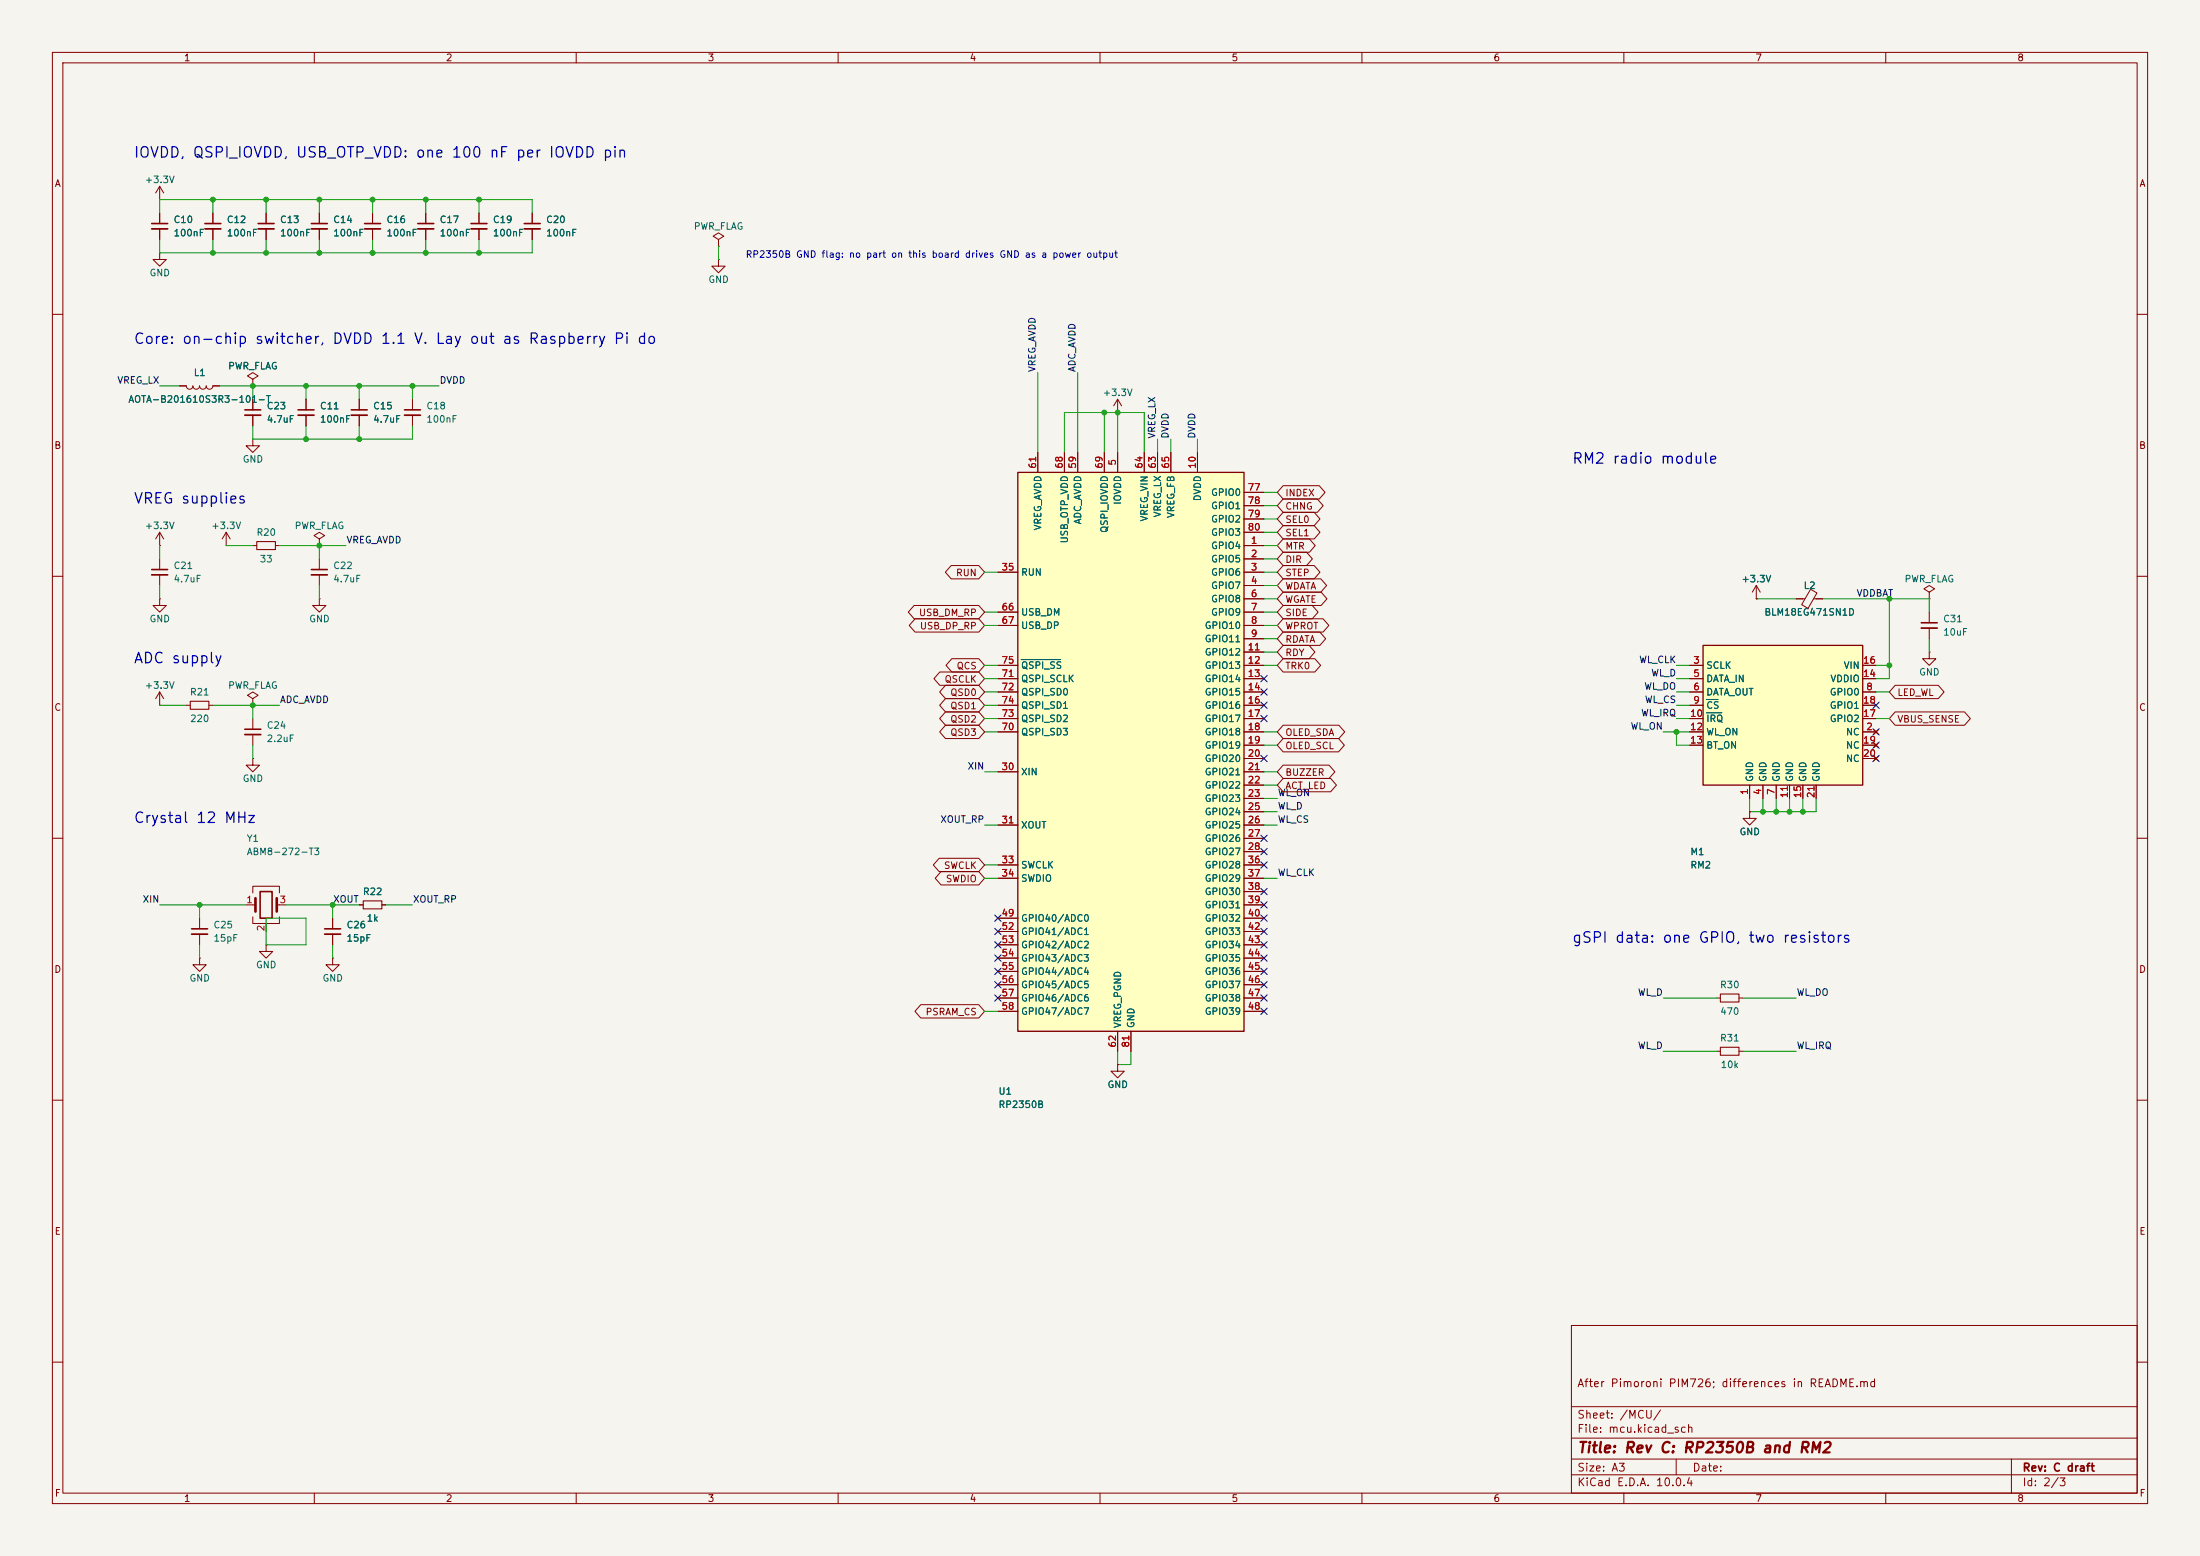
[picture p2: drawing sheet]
<svg xmlns="http://www.w3.org/2000/svg" width="420mm" height="297mm" viewBox="0 0 420 297" stroke-linecap="round" stroke-linejoin="round" font-family="sans-serif">
<path d="M0 0h420v297h-420z" fill="#f5f4ef" stroke="#f5f4ef" stroke-width=".19"/>
<g fill="none" stroke="#840000" stroke-width=".19">
<path d="M10 10h400v277h-400zM12 12h396v273h-396zM60 10v2M110 10v2M160 10v2M210 10v2M260 10v2M310 10v2M360 10v2M71.1 40.6v2.1M71.1 43.7v2M81.3 40.6v2.1"/>
<path d="M81.3 43.7v2M10 60h2M68.6 76.2v2M68.6 79.2v2.1M78.7 76.2v2M78.7 79.2v2.1M213.4 78.7h.1M213.4 76.2l-.8 1.3M213.4 76.2l.7 1.3M213.4 76.2v2.5M408 60h2M10 110h2"/>
<path d="M342.9 114.3h1.7M345.6 112.5l1.3 .7-1.7 2.9-1.3-.7zM346.2 114.3h1.8M408 110h2M48.3 137.2v2M10 160h2M48.3 144.8v1.3h1.2l-1.2 1.2-1.3-1.2h1.3M48.3 144.8h.1M48.3 140.2v2M408 160h2M68.6 172.7h.7M72.9 172.7h.8"/>
<path d="M327.7 190.5h.7M332 190.5h.7M10 210h2M327.7 200.7h.7M332 200.7h.7M408 210h2M300 253h108v32h-108zM10 260h2M300 278.5h108M300 274.5h108M300 268.5h108M320 278.5v3"/>
<path d="M384 278.5v6.5M408 260h2M60 285v2M110 285v2M160 285v2M210 285v2M260 285v2M300 281.5h108M310 285v2M360 285v2"/>
</g>
<path d="M69.6 42.7h3M79.8 42.7h3M67.1 78.2h3M77.2 78.2h3.1M46.7 139.2h3.1" fill="none" stroke="#840000" stroke-width=".3"/>
<path d="M69.6 43.7h3M79.8 43.7h3M67.1 79.2h3M77.2 79.2h3.1M46.7 140.2h3.1" fill="none" stroke="#840000" stroke-width=".33"/>
<path d="M69.3 172h3.6v1.5h-3.6zM328.4 189.7h3.6v1.6h-3.6zM328.4 199.9h3.6v1.5h-3.6z" fill="none" stroke="#840000" stroke-width=".2"/>
<path d="M194.3 90.2h43.2v106.7h-43.2z" fill="#ffffc2"/>
<path d="M194.3 90.2h43.2v106.7h-43.2z" fill="none" stroke="#840000" stroke-width=".25"/>
<g fill="none" stroke="#840000" stroke-width=".19">
<path d="M30.5 38.1h.1M30.5 35.6v2.5M30.5 35.6l-.8 1.2M30.5 35.6l.7 1.2M30.5 48.3v1.2h1.2l-1.2 1.3-1.3-1.3h1.3M30.5 48.3h.1M30.5 40.6v2.1M30.5 43.7v2M40.6 40.6v2.1M40.6 43.7v2M50.8 40.6v2.1M50.8 43.7v2"/>
<path d="M61 40.6v2.1M61 43.7v2M91.4 40.6v2.1M91.4 43.7v2M101.6 40.6v2.1M101.6 43.7v2M137.2 45.7l1-.6-1-.6-1.1 .6 1.1 .6v1.3M137.2 47h.1M137.2 49.5v1.3h1.2l-1.2 1.3-1.3-1.3h1.3M137.2 49.5h.1M34.3 73.7h1.3a.64 .64 0 0 0 .6 .6 .64 .64 0 0 0 .6-.6 .64 .64 0 0 0 .7 .6 .64 .64 0 0 0 .6-.6 .64 .64 0 0 0 .6 .6 .64 .64 0 0 0 .7-.6 .64 .64 0 0 0 .6 .6 .64 .64 0 0 0 .6-.6h1.3M48.3 72.4l1-.6-1-.7-1.1 .7 1.1 .6v1.3"/>
<path d="M48.3 73.7h.1M48.3 76.2v2M48.3 79.2v2.1M48.3 83.8v1.3h1.2l-1.2 1.3-1.3-1.3h1.3M48.3 83.8h.1M198.1 86.4v3.8M203.2 86.4v3.8M205.7 86.4v3.8M210.8 86.4v3.8M213.4 86.4v3.8M218.4 86.4v3.8M221 86.4v3.8"/>
<path d="M223.5 86.4v3.8M228.6 86.4v3.8M237.5 94h3.8M237.5 96.5h3.8M237.5 99.1h3.8M30.5 104.1h.1M30.5 114.3v1.3h1.2l-1.2 1.2-1.3-1.2h1.3M30.5 114.3h.1M30.5 101.6v2.5M30.5 106.7v2M30.5 109.7v2.1M30.5 101.6l-.8 1.3"/>
<path d="M30.5 101.6l.7 1.3M43.2 104.1h.1M43.2 101.6l-.8 1.3M43.2 101.6l.7 1.3M43.2 101.6v2.5M48.3 104.1h.7M52.6 104.1h.7M61 114.3v1.3h1.2l-1.2 1.2-1.3-1.2h1.3M61 114.3h.1M61 106.7v2M61 109.7v2.1M190.5 109.2h3.8"/>
<path d="M190.5 116.8h3.8M190.5 119.4h3.8M237.5 104.1h3.8M237.5 106.7h3.8M237.5 109.2h3.8M237.5 111.8h3.8M237.5 114.3h3.8M237.5 116.8h3.8M237.5 119.4h3.8M237.5 101.6h3.8M335.3 114.3h.1M335.3 111.8l-.8 1.2"/>
<path d="M335.3 111.8l.7 1.2M335.3 111.8v2.5M368.3 113l1-.6-1-.6-1 .6 1 .6v1.3M368.3 114.3h.1M368.3 116.8v2.1M368.3 119.9v2M30.5 134.6h.1M30.5 132.1l-.8 1.3M30.5 132.1l.7 1.3M30.5 132.1v2.5M35.6 134.6h.7M39.9 134.6h.7"/>
<path d="M48.3 133.4l1-.7-1-.6-1.1 .6 1.1 .7v1.2M48.3 134.6h.1M190.5 127h3.8M190.5 129.5h3.8M190.5 132.1h3.8M190.5 134.6h3.8M190.5 137.2h3.8M190.5 139.7h3.8M237.5 121.9h3.8M237.5 124.5h3.8M237.5 127h3.8M237.5 129.5h3.8"/>
<path d="M237.5 132.1h3.8M237.5 134.6h3.8M237.5 137.2h3.8M237.5 139.7h3.8M368.3 124.5v1.2h1.3l-1.3 1.3-1.3-1.3h1.3M368.3 124.5h.1M190.5 147.3h3.8M190.5 157.5h3.8M237.5 142.2h3.8M237.5 144.8h3.8M237.5 147.3h3.8M237.5 149.9h3.8"/>
<path d="M237.5 152.4h3.8M237.5 154.9h3.8M237.5 157.5h3.8M38.1 175.3v2M38.1 178.3v2M47 172.7h1.8M48.3 170.4v-1.2h5v1.2M48.3 175v1.3h5v-1.3M50.8 176.3v1.5M52.8 172.7h1.8M63.5 175.3v2M63.5 178.3v2"/>
<path d="M190.5 175.3h3.8M190.5 177.8h3.8M190.5 165.1h3.8M190.5 167.6h3.8M237.5 170.2h3.8M237.5 172.7h3.8M237.5 175.3h3.8M237.5 177.8h3.8M237.5 160h3.8M237.5 162.6h3.8M237.5 165.1h3.8M237.5 167.6h3.8"/>
<path d="M38.1 182.9v1.3h1.3l-1.3 1.2-1.3-1.2h1.3M38.1 182.9h.1M50.8 180.3v1.3h1.3l-1.3 1.3-1.3-1.3h1.3M50.8 180.3h.1M63.5 182.9v1.3h1.3l-1.3 1.2-1.3-1.2h1.3M63.5 182.9h.1M190.5 180.3h3.8M190.5 182.9h3.8M190.5 185.4h3.8M190.5 188h3.8M190.5 190.5h3.8M190.5 193h3.8"/>
<path d="M213.4 196.9v3.8M215.9 196.9v3.8M237.5 180.3h3.8M237.5 182.9h3.8M237.5 185.4h3.8M237.5 188h3.8M237.5 190.5h3.8M237.5 193h3.8M213.4 203.2v1.3h1.2l-1.2 1.2-1.3-1.2h1.3M213.4 203.2h.1"/>
</g>
<path d="M194.9 125.9h7.6" fill="none" stroke="#006464" stroke-width=".19"/>
<path d="M49 103.4h3.6v1.5h-3.6zM36.3 133.9h3.6v1.5h-3.6z" fill="none" stroke="#840000" stroke-width=".2"/>
<path d="M48.8 171.5v2.5M52.8 171.5v2.5" fill="none" stroke="#840000" stroke-width=".51"/>
<g fill="none" stroke="#840000" stroke-width=".3">
<path d="M29 42.7h3M39.1 42.7h3.1M49.3 42.7h3M59.4 42.7h3.1M89.9 42.7h3.1M100.1 42.7h3M46.7 78.2h3.1M29 108.7h3M59.4 108.7h3.1M366.8 118.9h3M36.6 177.3h3M49.7 170.2h2.2v5.1h-2.2z"/>
<path d="M62 177.3h3"/>
</g>
<path d="M29 43.7h3M39.1 43.7h3.1M49.3 43.7h3M59.4 43.7h3.1M89.9 43.7h3.1M100.1 43.7h3M46.7 79.2h3.1M29 109.7h3M59.4 109.7h3.1M366.8 119.9h3M36.6 178.3h3M62 178.3h3" fill="none" stroke="#840000" stroke-width=".33"/>
<path d="M325.1 123.2h30.5v26.7h-30.5z" fill="#ffffc2"/>
<path d="M325.1 123.2h30.5v26.7h-30.5z" fill="none" stroke="#840000" stroke-width=".25"/>
<g fill="none" stroke="#840000" stroke-width=".19">
<path d="M30.5 40.6v2.1M30.5 43.7v2M40.6 40.6v2.1M40.6 43.7v2M50.8 40.6v2.1M50.8 43.7v2M61 40.6v2.1M61 43.7v2M71.1 40.6v2.1M71.1 43.7v2M81.3 40.6v2.1M81.3 43.7v2"/>
<path d="M91.4 40.6v2.1M91.4 43.7v2M101.6 40.6v2.1M101.6 43.7v2M34.3 73.7h1.3M40.6 73.7h1.3M48.3 73.7h.1M48.3 76.2v2M48.3 79.2v2.1M58.4 76.2v2M58.4 79.2v2.1M68.6 76.2v2"/>
<path d="M68.6 79.2v2.1M198.1 86.4v3.8M203.2 86.4v3.8M205.7 86.4v3.8M210.8 86.4v3.8M213.4 86.4v3.8M218.4 86.4v3.8M221 86.4v3.8M223.5 86.4v3.8M228.6 86.4v3.8M237.5 94h3.8M237.5 96.5h3.8"/>
<path d="M237.5 99.1h3.8M245 97.8h5.9l1.1 1.3-1.1 1.2h-5.9l-1.2-1.2zM245 95.2h6.5l1.1 1.3-1.1 1.3h-6.5l-1.2-1.3zM245 92.7h6.8l1.2 1.3-1.2 1.3h-6.8l-1.2-1.3zM61 102.9l1-.7-1-.6-1.1 .6 1.1 .7v1.2M61 104.1h.1M174.5 115.6h12.3l1.2 1.2-1.2 1.3h-12.3l-1.1-1.3zM174.7 118.1h12.1l1.2 1.3-1.2 1.3h-12.1l-1.1-1.3zM181.6 107.9h5.2l1.2 1.3-1.2 1.3h-5.2l-1.1-1.3zM190.5 109.2h3.8M190.5 116.8h3.8M190.5 119.4h3.8"/>
<path d="M237.5 104.1h3.8M237.5 106.7h3.8M237.5 109.2h3.8M237.5 111.8h3.8M237.5 114.3h3.8M237.5 116.8h3.8M237.5 119.4h3.8M237.5 101.6h3.8M245 107.9h5.9l1.1 1.3-1.1 1.3h-5.9l-1.2-1.3zM245 105.4h4.4l1.1 1.3-1.1 1.3h-4.4l-1.2-1.3zM245 100.3h5.9l1.1 1.3-1.1 1.3h-5.9l-1.2-1.3zM245 102.9h5l1.1 1.2-1.1 1.3h-5l-1.2-1.3z"/>
<path d="M245 110.5h7.2l1.1 1.3-1.1 1.2h-7.2l-1.2-1.2zM245 113h7.2l1.1 1.3-1.1 1.3h-7.2l-1.2-1.3zM245 115.6h5.5l1.1 1.2-1.1 1.3h-5.5l-1.2-1.3zM245 118.1h7.6l1.1 1.3-1.1 1.3h-7.6l-1.2-1.3zM335.3 114.3h.1M342.9 114.3h1.3M346.7 114.3h1.3M179.4 128.3h7.4l1.2 1.2-1.2 1.3h-7.4l-1.1-1.3zM180.5 130.8h6.3l1.2 1.3-1.2 1.3h-6.3l-1.1-1.3zM180.5 133.3h6.3l1.2 1.3-1.2 1.3h-6.3l-1.1-1.3zM180.5 135.9h6.3l1.2 1.3-1.2 1.2h-6.3l-1.1-1.2zM180.5 138.4h6.3l1.2 1.3-1.2 1.3h-6.3l-1.1-1.3z"/>
<path d="M181.7 125.7h5.1l1.2 1.3-1.2 1.3h-5.1l-1.1-1.3zM190.5 139.7h3.8M190.5 127h3.8M190.5 129.5h3.8M190.5 132.1h3.8M190.5 134.6h3.8M190.5 137.2h3.8M237.5 139.7h3.8M237.5 127h3.8M237.5 129.5h3.8M237.5 132.1h3.8M237.5 134.6h3.8"/>
<path d="M237.5 137.2h3.8M237.5 121.9h3.8M237.5 124.5h3.8M245 123.2h4.9l1.1 1.3-1.1 1.2h-4.9l-1.2-1.2zM245 125.7h6l1.1 1.3-1.1 1.3h-6l-1.2-1.3zM245 138.4h10.6l1.1 1.3-1.1 1.3h-10.6l-1.2-1.3zM245 120.6h7l1.1 1.3-1.1 1.3h-7l-1.2-1.3zM322.6 139.7h2.5M322.6 127h2.5M322.6 129.5h2.5M322.6 132.1h2.5M322.6 134.6h2.5"/>
<path d="M322.6 137.2h2.5M355.6 139.7h2.5M355.6 127h2.5M355.6 129.5h2.5M355.6 132.1h2.5M355.6 134.6h2.5M355.6 137.2h2.5M357.8 139.3l.7 .8M358.5 139.3l-.7 .8M361.8 135.9h13.2l1.2 1.3-1.2 1.2h-13.2l-1.1-1.2zM361.8 130.8h8.2l1.1 1.3-1.1 1.3h-8.2l-1.1-1.3zM190.5 147.3h3.8"/>
<path d="M190.5 157.5h3.8M237.5 142.2h3.8M237.5 144.8h3.8M237.5 147.3h3.8M237.5 149.9h3.8M237.5 152.4h3.8M237.5 154.9h3.8M237.5 157.5h3.8M245 141h10.5l1.1 1.2-1.1 1.3h-10.5l-1.2-1.3zM245 148.6h9l1.1 1.3-1.1 1.2h-9l-1.2-1.2zM245 146h8.7l1.1 1.3-1.1 1.3h-8.7l-1.2-1.3zM322.6 142.2h2.5"/>
<path d="M334 154.9v1.3h1.3l-1.3 1.3-1.3-1.3h1.3M334 154.9h.1M334 149.9v2.5M336.5 149.9v2.5M339.1 149.9v2.5M341.6 149.9v2.5M344.2 149.9v2.5M346.7 149.9v2.5M355.6 142.2h2.5M355.6 144.8h2.5M357.8 141.9l.7 .7M357.8 144.4l.7 .8"/>
<path d="M358.5 141.9l-.7 .7M358.5 144.4l-.7 .8M63.5 175.3v2M63.5 178.3v2M68.6 172.7h.7M72.9 172.7h.8M179.3 163.8h7.5l1.2 1.3-1.2 1.3h-7.5l-1.1-1.3zM179.6 166.4h7.2l1.2 1.2-1.2 1.3h-7.2l-1.1-1.3zM190.5 175.3h3.8M190.5 177.8h3.8M190.5 165.1h3.8M190.5 167.6h3.8"/>
<path d="M237.5 170.2h3.8M237.5 172.7h3.8M237.5 175.3h3.8M237.5 177.8h3.8M237.5 160h3.8M237.5 162.6h3.8M237.5 165.1h3.8M237.5 167.6h3.8M175.8 191.8h11l1.2 1.2-1.2 1.3h-11l-1.1-1.3zM190.5 180.3h3.8M190.5 182.9h3.8M190.5 185.4h3.8"/>
<path d="M190.5 188h3.8M190.5 190.5h3.8M190.5 193h3.8M213.4 196.9v3.8M215.9 196.9v3.8M237.5 180.3h3.8M237.5 182.9h3.8M237.5 185.4h3.8M237.5 188h3.8M237.5 190.5h3.8M237.5 193h3.8M213.4 203.2h.1"/>
</g>
<path d="M194.9 125.9h7.6M325.8 133.5h2.2M325.8 136.1h2.9" fill="none" stroke="#006464" stroke-width=".19"/>
<path d="M56.9 78.2h3" fill="none" stroke="#840000" stroke-width=".3"/>
<path d="M56.9 79.2h3" fill="none" stroke="#840000" stroke-width=".33"/>
<g fill="none" stroke="#009600" stroke-width=".19">
<path d="M40.6 38.1v2.5M50.8 38.1v2.5M61 38.1v2.5M71.1 38.1v2.5M81.3 38.1v2.5M91.4 38.1v2.5M30.5 45.7v2.6h71.1v-2.6M30.5 40.6v-2.5h71.1v2.5M40.6 45.7v2.6M50.8 45.7v2.6M61 45.7v2.6M71.1 45.7v2.6"/>
<path d="M81.3 45.7v2.6M91.4 45.7v2.6M137.2 47v2.5M30.5 73.7h3.8M41.9 73.7h41.9M48.3 73.7v2.5M58.4 73.7v2.5M68.6 73.7v2.5M78.7 73.7v2.5M198.1 71.1v15.3M205.7 71.1v15.3M210.8 78.7v7.7"/>
<path d="M213.4 78.7v7.7M48.3 81.3v2.5h30.4v-2.5M58.4 81.3v2.5M68.6 81.3v2.5M203.2 86.4v-7.7h15.2v7.7M221 83.8v2.6M223.5 83.8v2.6M228.6 83.8v2.6M241.3 99.1h2.5M241.3 96.5h2.5M241.3 94h2.5M30.5 104.1v2.6"/>
<path d="M30.5 111.8v2.5M43.2 104.1h5.1M53.3 104.1h12.7M61 104.1v2.6M61 111.8v2.5M188 109.2h2.5M188 119.4h2.5M188 116.8h2.5M241.3 106.7h2.5M241.3 104.1h2.5M241.3 109.2h2.5M241.3 119.4h2.5"/>
<path d="M241.3 116.8h2.5M241.3 101.6h2.5M241.3 111.8h2.5M241.3 114.3h2.5M335.3 114.3h7.6M348 114.3h20.3v2.5M360.7 114.3v15.2h-2.6M30.5 134.6h5.1M40.6 134.6h12.7M48.3 134.6v2.6M188 139.7h2.5M188 127h2.5"/>
<path d="M188 132.1h2.5M188 129.5h2.5M188 134.6h2.5M188 137.2h2.5M241.3 139.7h2.5M241.3 127h2.5M241.3 121.9h2.5M241.3 124.5h2.5M317.5 139.7h5.1M320 127h2.6M320 132.1h2.6M320 129.5h2.6"/>
<path d="M320 134.6h2.6M320 139.7v2.5h2.6M320 137.2h2.6M358.1 127h2.6M358.1 132.1h2.6M358.1 137.2h2.6M368.3 121.9v2.6M48.3 142.2v2.6M188 157.5h2.5M188 147.3h2.5M241.3 157.5h2.5M241.3 142.2h2.5"/>
<path d="M241.3 149.9h2.5M241.3 147.3h2.5M241.3 152.4h2.5M241.3 154.9h2.5M334 152.4v2.5h12.7v-2.5M336.5 152.4v2.5M339.1 152.4v2.5M341.6 152.4v2.5M344.2 152.4v2.5M30.5 172.7h16.5M38.1 172.7v2.6M50.8 175.3h7.6v5h-7.6z"/>
<path d="M54.6 172.7h14M63.5 172.7v2.6M73.7 172.7h5M188 167.6h2.5M188 165.1h2.5M241.3 167.6h2.5M38.1 180.3v2.6M63.5 180.3v2.6M188 193h2.5M317.5 190.5h10.2M332.7 190.5h10.2M213.4 200.7v2.5h2.5v-2.5"/>
<path d="M317.5 200.7h10.2M332.7 200.7h10.2"/>
</g>
<g fill="none" stroke="#000084" stroke-width=".19">
<path d="M240.7 136.6l1.2 1.2M240.7 128.9l1.2 1.2M240.7 134l1.2 1.2M240.7 131.5l1.2 1.2M241.9 131.5l-1.2 1.2M241.9 136.6l-1.2 1.2M241.9 134l-1.2 1.2M241.9 128.9l-1.2 1.2M357.5 134l1.2 1.2M357.5 139.1l1.2 1.2M358.7 134l-1.2 1.2M358.7 139.1l-1.2 1.2"/>
<path d="M240.7 144.2l1.2 1.2M240.7 159.4l1.2 1.2M241.9 144.2l-1.2 1.2M241.9 159.4l-1.2 1.2M357.5 141.6l1.2 1.2M357.5 144.2l1.2 1.2M358.7 141.6l-1.2 1.2M358.7 144.2l-1.2 1.2M189.9 177.2l1.2 1.2M189.9 174.7l1.2 1.2M189.9 179.7l1.2 1.2M191.1 177.2l-1.2 1.2"/>
<path d="M191.1 174.7l-1.2 1.2M191.1 179.7l-1.2 1.2M240.7 179.7l1.2 1.2M240.7 172.1l1.2 1.2M240.7 164.5l1.2 1.2M240.7 174.7l1.2 1.2M240.7 177.2l1.2 1.2M240.7 169.6l1.2 1.2M240.7 162l1.2 1.2M241.9 179.7l-1.2 1.2M241.9 172.1l-1.2 1.2M241.9 164.5l-1.2 1.2"/>
<path d="M241.9 174.7l-1.2 1.2M241.9 177.2l-1.2 1.2M241.9 169.6l-1.2 1.2M241.9 162l-1.2 1.2M189.9 182.3l1.2 1.2M189.9 189.9l1.2 1.2M189.9 187.4l1.2 1.2M189.9 184.8l1.2 1.2M191.1 182.3l-1.2 1.2M191.1 189.9l-1.2 1.2M191.1 187.4l-1.2 1.2M191.1 184.8l-1.2 1.2"/>
<path d="M240.7 192.4l1.2 1.2M240.7 184.8l1.2 1.2M240.7 189.9l1.2 1.2M240.7 187.4l1.2 1.2M240.7 182.3l1.2 1.2M241.9 192.4l-1.2 1.2M241.9 184.8l-1.2 1.2M241.9 189.9l-1.2 1.2M241.9 187.4l-1.2 1.2M241.9 182.3l-1.2 1.2"/>
</g>
<g fill="#009600" stroke="#009600" stroke-width=".19">
<circle cx="360.7" cy="127" r=".46"/>
<circle cx="360.7" cy="114.3" r=".46"/>
<circle cx="344.2" cy="154.9" r=".46"/>
<circle cx="320" cy="139.7" r=".46"/>
<circle cx="213.4" cy="78.7" r=".46"/>
<circle cx="210.8" cy="78.7" r=".46"/>
<circle cx="336.5" cy="154.9" r=".46"/>
<circle cx="339.1" cy="154.9" r=".46"/>
<circle cx="341.6" cy="154.9" r=".46"/>
<circle cx="58.4" cy="83.8" r=".46"/>
<circle cx="68.6" cy="73.7" r=".46"/>
<circle cx="68.6" cy="83.8" r=".46"/>
<circle cx="78.7" cy="73.7" r=".46"/>
<circle cx="58.4" cy="73.7" r=".46"/>
<circle cx="61" cy="104.1" r=".46"/>
<circle cx="50.8" cy="38.1" r=".46"/>
<circle cx="40.6" cy="48.3" r=".46"/>
<circle cx="50.8" cy="48.3" r=".46"/>
<circle cx="61" cy="48.3" r=".46"/>
<circle cx="40.6" cy="38.1" r=".46"/>
<circle cx="48.3" cy="73.7" r=".46"/>
<circle cx="38.1" cy="172.7" r=".46"/>
<circle cx="63.5" cy="172.7" r=".46"/>
<circle cx="48.3" cy="134.6" r=".46"/>
<circle cx="81.3" cy="38.1" r=".46"/>
<circle cx="91.4" cy="38.1" r=".46"/>
<circle cx="71.1" cy="38.1" r=".46"/>
<circle cx="71.1" cy="48.3" r=".46"/>
<circle cx="61" cy="38.1" r=".46"/>
<circle cx="81.3" cy="48.3" r=".46"/>
<circle cx="91.4" cy="48.3" r=".46"/>
</g>
<g font-size="2" fill="#0000c2">
<text x="25.4" y="30.6">IOVDD, QSPI_IOVDD, USB_OTP_VDD: one 100 nF per IOVDD pin</text>
<text x="25.4" y="66.1">Core: on-chip switcher, DVDD 1.1 V. Lay out as Raspberry Pi do</text>
<text x="300" y="89">RM2 radio module</text>
<text x="25.4" y="96.6">VREG supplies</text>
<text x="25.4" y="127.1">ADC supply</text>
<text x="25.4" y="157.6">Crystal 12 MHz</text>
<text x="300" y="180.4">gSPI data: one GPIO, two resistors</text>
</g>
<text font-size="2" fill="#840000" x="301" y="277.8">Title: Rev C: RP2350B and RM2</text>
<g font-size="1.5" fill="#840000">
<text x="301" y="265.1">After Pimoroni PIM726; differences in README.md</text>
<text x="301" y="273.8">File: mcu.kicad_sch</text>
<text x="301" y="271.1">Sheet: /MCU/</text>
<text x="301" y="281.2">Size: A3</text>
<text x="323" y="281.2">Date:</text>
<text x="386" y="281.2">Rev: C draft</text>
<text x="301" y="284">KiCad E.D.A. 10.0.4</text>
<text x="386" y="284">Id: 2/3</text>
</g>
<g font-size="1.3" fill="#840000">
<text x="35" y="12">1</text>
<text x="85" y="12">2</text>
<text x="135" y="12">3</text>
<text x="185" y="12">4</text>
<text x="235" y="12">5</text>
<text x="285" y="12">6</text>
<text x="335" y="12">7</text>
<text x="385" y="12">8</text>
<text x="10.3" y="36">A</text>
<text x="408.3" y="36">A</text>
<text x="10.3" y="86">B</text>
<text x="408.2" y="86">B</text>
<text x="245.3" y="95">INDEX</text>
<text x="245.3" y="100.1">SEL0</text>
<text x="245.3" y="97.6">CHNG</text>
<text x="245.3" y="107.7">DIR</text>
<text x="245.3" y="102.7">SEL1</text>
<text x="245.3" y="105.2">MTR</text>
<text x="182.4" y="110.3">RUN</text>
<text x="245.3" y="110.3">STEP</text>
<text x="245.3" y="112.8">WDATA</text>
<text x="175.3" y="117.9">USB_DM_RP</text>
<text x="245.3" y="115.4">WGATE</text>
<text x="245.3" y="117.9">SIDE</text>
<text x="175.5" y="120.4">USB_DP_RP</text>
<text x="245.3" y="125.5">RDY</text>
<text x="245.3" y="123">RDATA</text>
<text x="245.3" y="120.4">WPROT</text>
<text x="180.2" y="130.6">QSCLK</text>
<text x="182.5" y="128.1">QCS</text>
<text x="245.3" y="128.1">TRK0</text>
<text x="10.3" y="136">C</text>
<text x="181.3" y="133.1">QSD0</text>
<text x="181.3" y="135.7">QSD1</text>
<text x="362.1" y="133.1">LED_WL</text>
<text x="408.2" y="136">C</text>
<text x="181.3" y="138.2">QSD2</text>
<text x="181.3" y="140.8">QSD3</text>
<text x="245.3" y="140.8">OLED_SDA</text>
<text x="245.3" y="143.3">OLED_SCL</text>
<text x="362.1" y="138.2">VBUS_SENSE</text>
<text x="245.3" y="148.4">BUZZER</text>
<text x="245.3" y="150.9">ACT_LED</text>
<text x="180.1" y="166.2">SWCLK</text>
<text x="180.5" y="168.7">SWDIO</text>
<text x="10.3" y="186">D</text>
<text x="408.2" y="186">D</text>
<text x="176.6" y="194.1">PSRAM_CS</text>
<text x="10.3" y="236">E</text>
<text x="408.3" y="236">E</text>
<text x="10.3" y="286">F</text>
<text x="35" y="287">1</text>
<text x="85" y="287">2</text>
<text x="135" y="287">3</text>
<text x="185" y="287">4</text>
<text x="235" y="287">5</text>
<text x="285" y="287">6</text>
<text x="335" y="287">7</text>
<text x="385" y="287">8</text>
<text x="408.3" y="286">F</text>
</g>
<g font-size="1.3" fill="#006464">
<text x="27.5" y="35.3">+3.3V</text>
<text x="33" y="45.4">100nF</text>
<text x="33" y="42.9">C10</text>
<text x="43.2" y="45.4">100nF</text>
<text x="43.2" y="42.9">C12</text>
<text x="53.3" y="45.4">100nF</text>
<text x="53.3" y="42.9">C13</text>
<text x="63.5" y="45.4">100nF</text>
<text x="63.5" y="42.9">C14</text>
<text x="73.7" y="45.4">100nF</text>
<text x="73.7" y="42.9">C16</text>
<text x="83.8" y="45.4">100nF</text>
<text x="83.8" y="42.9">C17</text>
<text x="94" y="45.4">100nF</text>
<text x="94" y="42.9">C19</text>
<text x="104.1" y="45.4">100nF</text>
<text x="104.1" y="42.9">C20</text>
<text x="132.3" y="44.2">PWR_FLAG</text>
<text x="28.4" y="53">GND</text>
<text x="135.1" y="54.3">GND</text>
<text x="43.4" y="70.8">PWR_FLAG</text>
<text x="24.4" y="77.2">AOTA-B201610S3R3-101-T</text>
<text x="36.9" y="72.1">L1</text>
<text x="210.4" y="75.9">+3.3V</text>
<text x="50.8" y="78.4">C23</text>
<text x="50.8" y="81">4.7uF</text>
<text x="61" y="81">100nF</text>
<text x="61" y="78.4">C11</text>
<text x="71.1" y="78.4">C15</text>
<text x="71.1" y="81">4.7uF</text>
<text x="81.3" y="81">100nF</text>
<text x="81.3" y="78.4">C18</text>
<text x="46.2" y="88.6">GND</text>
<text x="229.6" y="95.8" transform="rotate(-90 229.6 95.8)">DVDD</text>
<text x="231.1" y="95">GPIO0</text>
<text x="27.5" y="101.3">+3.3V</text>
<text x="40.2" y="101.3">+3.3V</text>
<text x="56.1" y="101.3">PWR_FLAG</text>
<text x="199.1" y="101.3" transform="rotate(-90 199.1 101.3)">VREG_AVDD</text>
<text x="206.7" y="100.2" transform="rotate(-90 206.7 100.2)">ADC_AVDD</text>
<text x="211.8" y="101.8" transform="rotate(-90 211.8 101.8)">QSPI_IOVDD</text>
<text x="214.3" y="96.4" transform="rotate(-90 214.3 96.4)">IOVDD</text>
<text x="219.4" y="99.7" transform="rotate(-90 219.4 99.7)">VREG_VIN</text>
<text x="222" y="98.9" transform="rotate(-90 222 98.9)">VREG_LX</text>
<text x="224.5" y="99" transform="rotate(-90 224.5 99)">VREG_FB</text>
<text x="231.1" y="97.5">GPIO1</text>
<text x="231.1" y="100">GPIO2</text>
<text x="48.9" y="102.6">R20</text>
<text x="49.5" y="107.7">33</text>
<text x="204.2" y="103.8" transform="rotate(-90 204.2 103.8)">USB_OTP_VDD</text>
<text x="231.1" y="105.1">GPIO4</text>
<text x="231.1" y="107.7">GPIO5</text>
<text x="231.1" y="102.6">GPIO3</text>
<text x="33" y="108.9">C21</text>
<text x="33" y="111.5">4.7uF</text>
<text x="63.5" y="108.9">C22</text>
<text x="63.5" y="111.5">4.7uF</text>
<text x="194.8" y="110.2">RUN</text>
<text x="231.1" y="110.2">GPIO6</text>
<text x="231.1" y="112.7">GPIO7</text>
<text x="332.3" y="111.5">+3.3V</text>
<text x="344.2" y="112.7">L2</text>
<text x="363.5" y="111.5">PWR_FLAG</text>
<text x="28.4" y="119.1">GND</text>
<text x="58.9" y="119.1">GND</text>
<text x="194.8" y="117.8">USB_DM</text>
<text x="231.1" y="115.3">GPIO8</text>
<text x="231.1" y="117.8">GPIO9</text>
<text x="336.7" y="117.8">BLM18EG471SN1D</text>
<text x="370.8" y="119.1">C31</text>
<text x="194.8" y="120.4">USB_DP</text>
<text x="229.9" y="120.4">GPIO10</text>
<text x="229.9" y="122.9">GPIO11</text>
<text x="229.9" y="125.4">GPIO12</text>
<text x="370.8" y="121.6">10uF</text>
<text x="27.5" y="131.8">+3.3V</text>
<text x="43.4" y="131.8">PWR_FLAG</text>
<text x="194.8" y="130.5">QSPI_SCLK</text>
<text x="194.8" y="128">QSPI_SS</text>
<text x="229.9" y="128">GPIO13</text>
<text x="229.9" y="130.5">GPIO14</text>
<text x="325.6" y="128">SCLK</text>
<text x="325.6" y="130.5">DATA_IN</text>
<text x="349.3" y="130.5">VDDIO</text>
<text x="351.9" y="128">VIN</text>
<text x="366.3" y="129.2">GND</text>
<text x="36.2" y="133.1">R21</text>
<text x="194.8" y="133.1">QSPI_SD0</text>
<text x="194.8" y="135.6">QSPI_SD1</text>
<text x="229.9" y="133.1">GPIO15</text>
<text x="229.9" y="135.6">GPIO16</text>
<text x="325.6" y="133.1">DATA_OUT</text>
<text x="325.6" y="135.6">CS</text>
<text x="349.2" y="133.1">GPIO0</text>
<text x="349.2" y="135.6">GPIO1</text>
<text x="36.2" y="138.1">220</text>
<text x="50.8" y="139.4">C24</text>
<text x="50.8" y="141.9">2.2uF</text>
<text x="194.8" y="140.7">QSPI_SD3</text>
<text x="194.8" y="138.1">QSPI_SD2</text>
<text x="229.9" y="138.1">GPIO17</text>
<text x="229.9" y="140.7">GPIO18</text>
<text x="229.9" y="143.2">GPIO19</text>
<text x="325.6" y="138.1">IRQ</text>
<text x="325.6" y="140.7">WL_ON</text>
<text x="325.6" y="143.2">BT_ON</text>
<text x="349.2" y="138.1">GPIO2</text>
<text x="352.3" y="140.7">NC</text>
<text x="352.3" y="143.2">NC</text>
<text x="46.2" y="149.6">GND</text>
<text x="194.8" y="148.3">XIN</text>
<text x="229.9" y="145.8">GPIO20</text>
<text x="229.9" y="148.3">GPIO21</text>
<text x="335" y="149.4" transform="rotate(-90 335 149.4)">GND</text>
<text x="337.5" y="149.4" transform="rotate(-90 337.5 149.4)">GND</text>
<text x="340.1" y="149.4" transform="rotate(-90 340.1 149.4)">GND</text>
<text x="342.6" y="149.4" transform="rotate(-90 342.6 149.4)">GND</text>
<text x="345.1" y="149.4" transform="rotate(-90 345.1 149.4)">GND</text>
<text x="347.7" y="149.4" transform="rotate(-90 347.7 149.4)">GND</text>
<text x="352.3" y="145.8">NC</text>
<text x="229.9" y="150.8">GPIO22</text>
<text x="229.9" y="153.4">GPIO23</text>
<text x="229.9" y="155.9">GPIO24</text>
<text x="47" y="161">Y1</text>
<text x="194.8" y="158.5">XOUT</text>
<text x="229.9" y="158.5">GPIO25</text>
<text x="229.9" y="161">GPIO26</text>
<text x="332" y="159.7">GND</text>
<text x="47" y="163.5">ABM8-272-T3</text>
<text x="194.8" y="166.1">SWCLK</text>
<text x="229.9" y="163.5">GPIO27</text>
<text x="229.9" y="166.1">GPIO28</text>
<text x="322.6" y="163.5">M1</text>
<text x="322.6" y="166.1">RM2</text>
<text x="69.2" y="171.2">R22</text>
<text x="194.8" y="168.6">SWDIO</text>
<text x="229.9" y="171.2">GPIO30</text>
<text x="229.9" y="173.7">GPIO31</text>
<text x="229.9" y="168.6">GPIO29</text>
<text x="40.6" y="177.5">C25</text>
<text x="66" y="177.5">C26</text>
<text x="69.9" y="176.2">1k</text>
<text x="194.8" y="176.2">GPIO40/ADC0</text>
<text x="194.8" y="178.8">GPIO41/ADC1</text>
<text x="229.9" y="176.2">GPIO32</text>
<text x="229.9" y="178.8">GPIO33</text>
<text x="40.6" y="180">15pF</text>
<text x="48.8" y="185.1">GND</text>
<text x="66" y="180">15pF</text>
<text x="194.8" y="181.3">GPIO42/ADC2</text>
<text x="194.8" y="183.9">GPIO43/ADC3</text>
<text x="229.9" y="181.3">GPIO34</text>
<text x="229.9" y="183.9">GPIO35</text>
<text x="36.1" y="187.7">GND</text>
<text x="61.5" y="187.7">GND</text>
<text x="194.8" y="186.4">GPIO44/ADC4</text>
<text x="194.8" y="188.9">GPIO45/ADC5</text>
<text x="194.8" y="191.5">GPIO46/ADC6</text>
<text x="229.9" y="186.4">GPIO36</text>
<text x="229.9" y="188.9">GPIO37</text>
<text x="229.9" y="191.5">GPIO38</text>
<text x="328.3" y="188.9">R30</text>
<text x="194.8" y="194">GPIO47/ADC7</text>
<text x="214.3" y="196.3" transform="rotate(-90 214.3 196.3)">VREG_PGND</text>
<text x="216.9" y="196.3" transform="rotate(-90 216.9 196.3)">GND</text>
<text x="229.9" y="194">GPIO39</text>
<text x="328.3" y="194">470</text>
<text x="328.3" y="199.1">R31</text>
<text x="190.5" y="209.3">U1</text>
<text x="211.3" y="208">GND</text>
<text x="328.4" y="204.2">10k</text>
<text x="190.5" y="211.8">RP2350B</text>
</g>
<text font-size="1.3" fill="#0000c2" x="142.2" y="49.5">RP2350B GND flag: no part on this board drives GND as a power output</text>
<g font-size="1.3" fill="#0f0f0f">
<text x="198" y="71.1" transform="rotate(-90 198 71.1)">VREG_AVDD</text>
<text x="205.6" y="71.1" transform="rotate(-90 205.6 71.1)">ADC_AVDD</text>
<text x="22.3" y="73.5">VREG_LX</text>
<text x="83.8" y="73.5">DVDD</text>
<text x="220.9" y="83.8" transform="rotate(-90 220.9 83.8)">VREG_LX</text>
<text x="223.4" y="83.8" transform="rotate(-90 223.4 83.8)">DVDD</text>
<text x="228.5" y="83.8" transform="rotate(-90 228.5 83.8)">DVDD</text>
<text x="66" y="104">VREG_AVDD</text>
<text x="354.3" y="114.2">VDDBAT</text>
<text x="312.8" y="126.9">WL_CLK</text>
<text x="313.8" y="132">WL_DO</text>
<text x="315.1" y="129.4">WL_D</text>
<text x="53.3" y="134.5">ADC_AVDD</text>
<text x="313.2" y="137">WL_IRQ</text>
<text x="313.9" y="134.5">WL_CS</text>
<text x="311.2" y="139.6">WL_ON</text>
<text x="184.6" y="147.2">XIN</text>
<text x="243.8" y="152.3">WL_ON</text>
<text x="243.8" y="154.8">WL_D</text>
<text x="179.4" y="157.4">XOUT_RP</text>
<text x="243.8" y="157.4">WL_CS</text>
<text x="243.8" y="167.5">WL_CLK</text>
<text x="27.1" y="172.6">XIN</text>
<text x="63.5" y="172.6">XOUT</text>
<text x="78.7" y="172.6">XOUT_RP</text>
<text x="312.6" y="190.4">WL_D</text>
<text x="342.9" y="190.4">WL_DO</text>
<text x="312.6" y="200.5">WL_D</text>
<text x="342.9" y="200.5">WL_IRQ</text>
</g>
<g font-size="1.3" fill="#a90000">
<text x="198.1" y="89.6" transform="rotate(-90 198.1 89.6)">61</text>
<text x="203.2" y="89.6" transform="rotate(-90 203.2 89.6)">68</text>
<text x="205.7" y="89.6" transform="rotate(-90 205.7 89.6)">59</text>
<text x="210.8" y="89.6" transform="rotate(-90 210.8 89.6)">69</text>
<text x="213.3" y="89" transform="rotate(-90 213.3 89)">5</text>
<text x="218.4" y="89.6" transform="rotate(-90 218.4 89.6)">64</text>
<text x="221" y="89.6" transform="rotate(-90 221 89.6)">63</text>
<text x="223.5" y="89.6" transform="rotate(-90 223.5 89.6)">65</text>
<text x="228.6" y="89.6" transform="rotate(-90 228.6 89.6)">10</text>
<text x="238.1" y="94">77</text>
<text x="238.1" y="96.5">78</text>
<text x="238.1" y="99">79</text>
<text x="238.1" y="101.6">80</text>
<text x="238.7" y="104.1">1</text>
<text x="238.7" y="106.7">2</text>
<text x="191.1" y="109.2">35</text>
<text x="238.7" y="109.2">3</text>
<text x="238.7" y="111.7">4</text>
<text x="191.1" y="116.8">66</text>
<text x="191.1" y="119.4">67</text>
<text x="238.7" y="114.3">6</text>
<text x="238.7" y="116.8">7</text>
<text x="238.7" y="119.4">8</text>
<text x="238.1" y="124.4">11</text>
<text x="238.7" y="121.9">9</text>
<text x="191.1" y="129.5">71</text>
<text x="191.1" y="127">75</text>
<text x="238.1" y="127">12</text>
<text x="238.1" y="129.5">13</text>
<text x="323.1" y="127">3</text>
<text x="323.1" y="129.5">5</text>
<text x="355.6" y="129.5">14</text>
<text x="355.6" y="127">16</text>
<text x="191.1" y="132.1">72</text>
<text x="191.1" y="137.1">73</text>
<text x="191.1" y="134.6">74</text>
<text x="238.1" y="132.1">14</text>
<text x="238.1" y="134.6">16</text>
<text x="238.1" y="137.1">17</text>
<text x="322.5" y="137.1">10</text>
<text x="323.1" y="132.1">6</text>
<text x="323.1" y="134.6">9</text>
<text x="355.6" y="137.1">17</text>
<text x="355.6" y="134.6">18</text>
<text x="356.2" y="132.1">8</text>
<text x="191.1" y="139.7">70</text>
<text x="238.1" y="139.7">18</text>
<text x="238.1" y="142.2">19</text>
<text x="322.5" y="139.7">12</text>
<text x="322.5" y="142.2">13</text>
<text x="355.6" y="142.2">19</text>
<text x="356.2" y="139.7">2</text>
<text x="191.1" y="147.3">30</text>
<text x="238.1" y="144.8">20</text>
<text x="238.1" y="147.3">21</text>
<text x="238.1" y="149.8">22</text>
<text x="355.6" y="144.8">20</text>
<text x="238.1" y="152.4">23</text>
<text x="238.1" y="154.9">25</text>
<text x="334" y="151.8" transform="rotate(-90 334 151.8)">1</text>
<text x="336.5" y="151.8" transform="rotate(-90 336.5 151.8)">4</text>
<text x="339.1" y="151.8" transform="rotate(-90 339.1 151.8)">7</text>
<text x="341.6" y="152.4" transform="rotate(-90 341.6 152.4)">11</text>
<text x="344.1" y="152.4" transform="rotate(-90 344.1 152.4)">15</text>
<text x="346.7" y="152.4" transform="rotate(-90 346.7 152.4)">21</text>
<text x="191.1" y="157.5">31</text>
<text x="238.1" y="157.5">26</text>
<text x="238.1" y="160">27</text>
<text x="191.1" y="165.1">33</text>
<text x="191.1" y="167.6">34</text>
<text x="238.1" y="162.5">28</text>
<text x="238.1" y="165.1">36</text>
<text x="238.1" y="167.6">37</text>
<text x="46.9" y="172.7">1</text>
<text x="53.3" y="172.7">3</text>
<text x="238.1" y="170.2">38</text>
<text x="238.1" y="172.7">39</text>
<text x="50.8" y="177.9" transform="rotate(-90 50.8 177.9)">2</text>
<text x="191.1" y="175.2">49</text>
<text x="191.1" y="177.8">52</text>
<text x="238.1" y="175.2">40</text>
<text x="238.1" y="177.8">42</text>
<text x="191.1" y="180.3">53</text>
<text x="191.1" y="182.9">54</text>
<text x="191.1" y="185.4">55</text>
<text x="238.1" y="180.3">43</text>
<text x="238.1" y="182.9">44</text>
<text x="238.1" y="185.4">45</text>
<text x="191.1" y="187.9">56</text>
<text x="191.1" y="190.5">57</text>
<text x="238.1" y="187.9">46</text>
<text x="238.1" y="190.5">47</text>
<text x="191.1" y="193">58</text>
<text x="238.1" y="193">48</text>
<text x="213.3" y="200.1" transform="rotate(-90 213.3 200.1)">62</text>
<text x="215.9" y="200.1" transform="rotate(-90 215.9 200.1)">81</text>
</g>
</svg>
